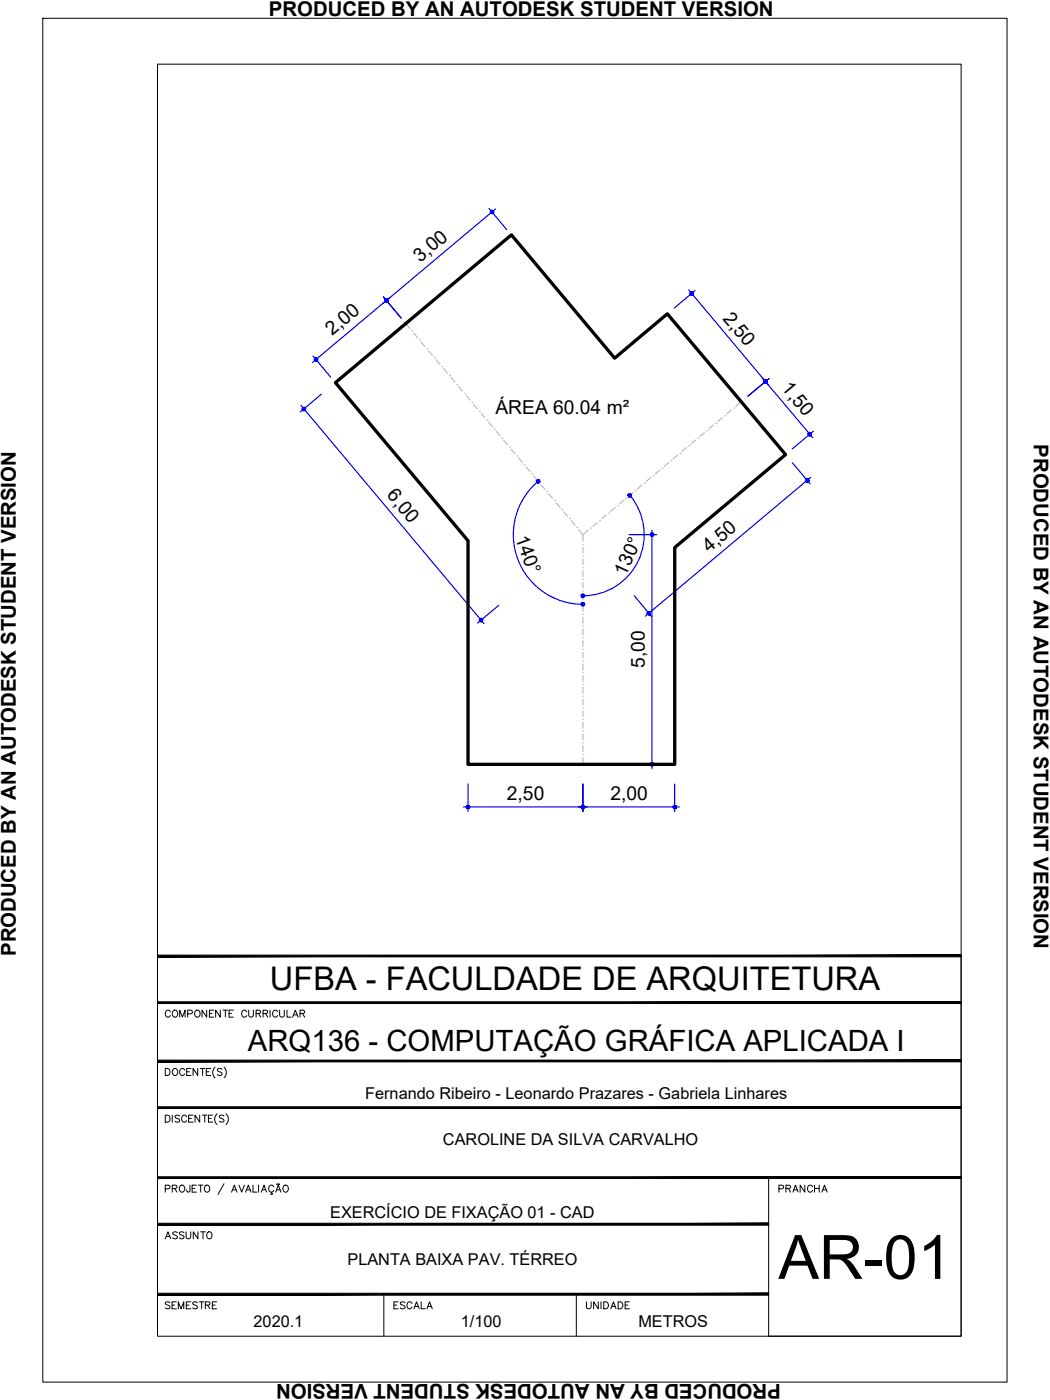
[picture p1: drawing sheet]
<svg xmlns="http://www.w3.org/2000/svg" width="229mm" height="305mm" viewBox="0 0 229 305" stroke-linecap="round" stroke-linejoin="round" font-family="sans-serif">
<!-- layer: ARQ_EIXO CINZA 04 -->
<g fill="none" stroke="#bababa" stroke-width=".25">
<path d="M88.3 70.4l.9 1.1M89.7 72h.1M90.1 72.5l.8 1M91.3 74h.1M91.7 74.5l.8 .9M92.9 75.9h.1M93.3 76.4l.8 1M94.6 77.9h.1M95 78.4l.8 .9M96.2 79.8h.1M96.6 80.3l.8 .9M97.8 81.7h.1"/>
<path d="M98.2 82.2l.9 1M99.4 83.7h.1M99.9 84.2l.8 .9M101.1 85.6h.1M101.5 86.1l.8 1M102.7 87.6h.1M103.1 88.1l.8 .9M104.4 89.5h.1M104.8 90l.8 1M106 91.5h.1M106.4 91.9l.8 1M107.6 93.4h.1"/>
<path d="M108 93.9l.8 1M109.3 95.4h.1M109.6 95.8l.9 1M110.9 97.3h.1M111.3 97.8l.8 1M112.5 99.3h.1M112.9 99.7l.8 1M147.5 99.1l-.9 .8M148 98.7h.1M149.5 97.5l-1 .8M150 97h.1M151.4 95.8l-.9 .8"/>
<path d="M151.9 95.4h.1M153.4 94.2l-1 .8M153.9 93.8h.1M155.3 92.5l-1 .8M155.8 92.2h.1M157.3 90.9l-1 .8M157.8 90.5h.1M159.2 89.3l-1 .8M159.7 88.9h.1M161.4 87.5l-1.2 1M114.1 101.2h.1M114.6 101.7l.8 1"/>
<path d="M115.8 103.2h.1M116.2 103.6l.8 1M117.4 105.1h.1M117.8 105.6l.9 1M119 107h.1M119.5 107.5l.8 1M120.7 109h.1M121.1 109.5l.8 .9M122.3 110.9h.1M122.7 111.4l.8 1M124 112.9h.1M124.4 113.4l.8 .9"/>
<path d="M125.6 114.8h.1M126 115.3l.9 1.1M126.9 118.5h.1M126.9 119.2v1.2M128.1 115.4l-1.2 1v1.5M128.6 115h.1M130 113.8l-.9 .8M130.5 113.4h.1M132 112.1l-1 .8M132.5 111.7h.1M133.9 110.5l-.9 .8M134.4 110.1h.1"/>
<path d="M135.9 108.9l-1 .8M136.4 108.5h.1M137.8 107.2l-.9 .9M138.3 106.8h.1M139.7 105.6l-.9 .8M140.3 105.2h.1M141.7 104l-1 .8M142.2 103.6h.1M143.6 102.4l-.9 .8M144.1 101.9h.1M145.6 100.7l-1 .8M146.1 100.3h.1"/>
<path d="M126.9 138.9h.1M126.9 136.3h.1M126.9 133.8h.1M126.9 131.2h.1M126.9 128.7h.1M126.9 126.2h.1M126.9 123.6h.1M126.9 121.1h.1M126.9 121.7v1.3M126.9 124.2v1.3M126.9 126.8v1.3M126.9 129.3v1.3"/>
<path d="M126.9 131.9v1.2M126.9 134.4v1.3M126.9 136.9v1.3M126.9 139.5v1.3M126.9 159.2h.1M126.9 156.6h.1M126.9 154.1h.1M126.9 151.6h.1M126.9 149h.1M126.9 146.5h.1M126.9 143.9h.1M126.9 141.4h.1"/>
<path d="M126.9 142v1.3M126.9 144.6v1.2M126.9 147.1v1.3M126.9 149.6v1.3M126.9 152.2v1.3M126.9 154.7v1.3M126.9 157.3v1.2M126.9 159.8v1.3M126.9 164.3h.1M126.9 161.7h.1M126.9 162.3v1.3M126.9 164.9v1.5"/>
</g>
<!-- layer: COTA AZUL -->
<g fill="none" stroke="#00f" stroke-width=".25">
<path d="M106.5 45.4l3.8 4.6M107.9 45.5l-39.9 33.4M68.2 77.5l3.8 4.6M83.5 64.6l3.8 4.7M149.9 63.1l27.1 32.2M151.3 63.2l-4.5 3.9M65.5 88.3l39.9 47.5M70 85.8l-4.6 3.9M167.4 82.4l-4.6 3.9M177.1 93.9l-4.6 3.8M117.2 104.8a15.2 15.2 0 0 0-4.5 16.8 15.2 15.2 0 0 0 14.2 10M136.9 116.4h6.1"/>
<path d="M137.1 107.8a13.3 13.3 0 0 1 1.9 14.2 13.3 13.3 0 0 1-12.1 7.7M141.9 115.4v52M172.5 100.8l3.9 4.6M176.5 103.9l-36 30.3M108.6 131.8l-4.6 3.8M138 129.7l3.9 4.6M100.9 175.7h47M101.9 170.7v6M126.9 170.7v6M136.9 166.4h6.1M146.9 170.7v6"/>
</g>
<!-- layer: 0 -->
<g fill="#00f" stroke="#00f" stroke-width=".22">
<path d="M65.9 88.8l-.1 .1 .4 .1zM65.8 88.9l.4 .1-.4 .1zM65.8 89.1l.1 .2 .3-.3z"/>
<path d="M65.9 89.3l.1 .1 .2-.4zM66.2 89l.1 .4h-.3zM66.2 89l.1 .4 .1-.1z"/>
<path d="M66.2 89l.2 .3 .1-.1zM66.2 89h.3v.2zM66.2 89h.3v-.2z"/>
<path d="M66.3 88.7l-.1 .3 .3-.2zM66.1 88.7h.2l-.1 .3zM65.9 88.8l.3 .2-.1-.3z"/>
<path d="M104.7 135l.3 .3 .1-.2zM104.7 135l.4-.1v.2zM104.7 135l.4-.1-.1-.2z"/>
<path d="M104.9 134.7l-.2 .3 .3-.3zM104.7 134.6l.2 .1-.2 .3zM104.5 134.7l.2 .3v-.4z"/>
<path d="M104.5 134.7l-.1 .2 .3 .1zM104.4 134.9l.3 .1h-.3zM104.4 135v.3l.3-.3z"/>
<path d="M104.4 135.3h.2l.1-.3zM104.7 135l.1 .4-.2-.1zM104.7 135l.1 .4 .2-.1z"/>
<path d="M141.8 116.1l.1 .3v-.4zM141.8 116.1l.1 .3-.3-.2zM141.6 116.2v.2h.3z"/>
<path d="M141.6 116.4v.2l.3-.2zM141.6 116.6l.3-.2-.1 .3zM141.9 116.4l-.1 .3 .1 .1z"/>
<path d="M141.9 116.4v.4l.3-.1zM141.9 116.4l.4 .2-.1 .1zM141.9 116.4l.4 .2v-.2z"/>
<path d="M141.9 116.4h.4v-.2zM142.2 116.1l.1 .1-.4 .2zM141.9 116v.4l.3-.3z"/>
<path d="M141.9 166.4v.4l.3-.1zM141.9 166.4l.4 .2-.1 .1zM141.9 166.4l.4 .2v-.2z"/>
<path d="M141.9 166.4h.4v-.2zM142.2 166.1l.1 .1-.4 .2zM141.9 166v.4l.3-.3z"/>
<path d="M141.8 166.1l.1 .3v-.4zM141.8 166.1l.1 .3-.3-.2zM141.6 166.2v.2h.3z"/>
<path d="M141.6 166.4v.2l.3-.2zM141.6 166.6l.3-.2-.1 .3zM141.9 166.4l-.1 .3 .1 .1z"/>
<path d="M141 133.8l.1 .1 .2-.4zM141.3 133.5l.1 .4h-.3zM141.3 133.5l.1 .4 .1-.1z"/>
<path d="M141.3 133.5l.2 .3 .1-.2zM141.3 133.5l.3-.1v.2zM141.3 133.5l.3-.1v-.1z"/>
<path d="M141.4 133.2l-.1 .3 .3-.2zM141.2 133.1l.2 .1-.1 .3zM141 133.2l.3 .3-.1-.4z"/>
<path d="M141 133.2l-.1 .2 .4 .1zM140.9 133.4l.4 .1-.4 .1zM140.9 133.6l.1 .2 .3-.3z"/>
<path d="M175.9 104.2l-.2 .4 .3-.2zM175.7 104.2h.2l-.2 .4zM175.5 104.3l.2 .3v-.4z"/>
<path d="M175.5 104.3l-.1 .2 .3 .1zM175.4 104.5l.3 .1h-.3zM175.4 104.6l.1 .2 .2-.2z"/>
<path d="M175.5 104.8l.1 .1 .1-.3zM175.7 104.6l.1 .3h-.2zM175.7 104.6l.1 .3h.2z"/>
<path d="M175.7 104.6l.3 .3 .1-.2zM175.7 104.6l.4-.1v.2zM175.7 104.6l.4-.1-.1-.1z"/>
<path d="M150.3 63.6l-.1 .2 .4 .1zM150.2 63.8l.4 .1-.4 .1zM150.2 64l.1 .1 .3-.2z"/>
<path d="M150.3 64.1l.2 .2 .1-.4zM150.6 63.9l.1 .4h-.2zM150.6 63.9l.1 .4 .1-.1z"/>
<path d="M150.6 63.9l.2 .3 .1-.2zM150.6 63.9l.4-.1-.1 .2zM150.6 63.9l.4-.1-.1-.1z"/>
<path d="M150.7 63.5l-.1 .4 .3-.2zM150.5 63.5h.2l-.1 .4zM150.3 63.6l.3 .3-.1-.4z"/>
<path d="M166.7 83.1l.2 .3 .1-.2zM166.7 83.1l.3-.1v.2zM166.9 82.8l-.2 .3 .3-.1z"/>
<path d="M166.8 82.7l-.1 .4 .2-.3zM166.6 82.7h.2l-.1 .4zM166.4 82.8l.3 .3-.1-.4z"/>
<path d="M166.4 82.8l-.1 .1 .4 .2zM166.3 82.9l.4 .2h-.4zM166.3 83.1l.1 .2 .3-.2z"/>
<path d="M166.4 83.3l.1 .1 .2-.3zM166.7 83.1v.3h-.2zM166.7 83.1v.3h.2z"/>
<path d="M166.4 82.8l-.1 .1 .4 .2zM166.3 82.9l.4 .2h-.4zM166.3 83.1l.1 .2 .3-.2z"/>
<path d="M166.4 83.3l.1 .1 .2-.3zM166.7 83.1v.3h-.2zM166.7 83.1v.3h.2z"/>
<path d="M166.7 83.1l.2 .3 .1-.2zM166.7 83.1l.3-.1v.2zM166.9 82.8l-.2 .3 .3-.1z"/>
<path d="M166.8 82.7l-.1 .4 .2-.3zM166.6 82.7h.2l-.1 .4zM166.4 82.8l.3 .3-.1-.4z"/>
<path d="M176.3 94.5l.2 .3 .2-.1zM176.3 94.5h.4v.2zM176.3 94.5h.4l-.1-.2z"/>
<path d="M176.4 94.2l-.1 .3 .3-.2zM176.2 94.1l.2 .1-.1 .3zM176.1 94.2l.2 .3-.1-.4z"/>
<path d="M176.1 94.2l-.2 .2 .4 .1zM175.9 94.4l.4 .1-.4 .1zM175.9 94.6l.1 .2 .3-.3z"/>
<path d="M176 94.8l.1 .1 .2-.4zM176.3 94.5l.1 .4h-.3zM176.3 94.5l.1 .4 .1-.1z"/>
<path d="M84.2 65.1l-.1 .3 .3-.2zM84.1 65.1h.1l-.1 .3zM83.9 65.2l.2 .2v-.3z"/>
<path d="M83.9 65.2l-.1 .1 .3 .1zM83.8 65.3l.3 .1-.3 .1zM83.8 65.5l.1 .2 .2-.3z"/>
<path d="M83.9 65.7l.1 .1 .1-.4zM84.1 65.4l.1 .4h-.2zM84.1 65.4l.1 .4 .2-.1z"/>
<path d="M84.1 65.4l.3 .3 .1-.1zM84.1 65.4h.4v.2zM84.1 65.4h.4l-.1-.2z"/>
<path d="M68.5 78.5l.2 .2 .1-.4zM68.8 78.3l.1 .4h-.2zM68.8 78.3l.1 .4 .1-.1z"/>
<path d="M68.8 78.3l.2 .3 .2-.2zM68.8 78.3l.4-.1v.2zM68.8 78.3l.4-.1-.1-.1z"/>
<path d="M68.9 77.9l-.1 .4 .3-.2zM68.7 77.9h.2l-.1 .4zM68.6 78l.2 .3-.1-.4z"/>
<path d="M68.6 78l-.1 .1 .3 .2zM68.5 78.1l.3 .2-.3 .1zM68.5 78.4v.1l.3-.2z"/>
<path d="M83.9 65.7l.1 .1 .1-.4zM84.1 65.4l.1 .4h-.2zM84.1 65.4l.1 .4 .2-.1z"/>
<path d="M84.1 65.4l.3 .3 .1-.1zM84.1 65.4h.4v.2zM84.1 65.4h.4l-.1-.2z"/>
<path d="M84.2 65.1l-.1 .3 .3-.2zM84.1 65.1h.1l-.1 .3zM83.9 65.2l.2 .2v-.3z"/>
<path d="M83.9 65.2l-.1 .1 .3 .1zM83.8 65.3l.3 .1-.3 .1zM83.8 65.5l.1 .2 .2-.3z"/>
<path d="M107.2 45.8l-.1 .3 .3-.2zM107.1 45.8h.1l-.1 .3zM106.9 45.8l.2 .3v-.3z"/>
<path d="M106.9 45.8l-.1 .2 .3 .1zM106.8 46l.3 .1-.3 .1zM106.8 46.2v.2l.3-.3z"/>
<path d="M106.8 46.4l.2 .1 .1-.4zM107.1 46.1l.1 .4h-.2zM107.1 46.1l.1 .4 .2-.1z"/>
<path d="M107.1 46.1l.3 .3 .1-.1zM107.1 46.1h.4v.2zM107.1 46.1h.4l-.1-.2z"/>
<path d="M126.9 175.7h.4l-.1-.2zM127.1 175.4l.1 .1-.3 .2zM126.9 175.3v.4l.2-.3z"/>
<path d="M126.7 175.4l.2 .3v-.4zM126.7 175.4l.2 .3-.3-.2zM126.6 175.5l-.1 .2h.4z"/>
<path d="M126.5 175.7l.1 .2 .3-.2zM126.6 175.9l.3-.2-.2 .3zM126.9 175.7l-.2 .3 .2 .1z"/>
<path d="M126.9 175.7v.4l.2-.1zM126.9 175.7l.3 .2-.1 .1zM126.9 175.7l.3 .2 .1-.2z"/>
<path d="M101.5 175.7l.1 .2 .3-.2zM101.6 175.9l.3-.2-.2 .3zM101.9 175.7l-.2 .3 .2 .1z"/>
<path d="M101.9 175.7v.4l.2-.1zM101.9 175.7l.3 .2-.1 .1zM101.9 175.7l.3 .2 .1-.2z"/>
<path d="M101.9 175.7h.4l-.1-.2zM102.1 175.4l.1 .1-.3 .2zM101.9 175.3v.4l.2-.3z"/>
<path d="M101.7 175.4l.2 .3v-.4zM101.7 175.4l.2 .3-.3-.2zM101.6 175.5l-.1 .2h.4z"/>
<path d="M146.9 175.7h.4l-.1-.2zM147.1 175.4l.1 .1-.3 .2zM146.9 175.3v.4l.2-.3z"/>
<path d="M146.7 175.4l.2 .3v-.4zM146.7 175.4l.2 .3-.3-.2zM146.6 175.5l-.1 .2h.4z"/>
<path d="M146.5 175.7l.1 .2 .3-.2zM146.6 175.9l.3-.2-.2 .3zM146.9 175.7l-.2 .3 .2 .1z"/>
<path d="M146.9 175.7v.4l.2-.1zM146.9 175.7l.3 .2-.1 .1zM146.9 175.7l.3 .2 .1-.2z"/>
<path d="M126.5 175.7l.1 .2 .3-.2zM126.6 175.9l.3-.2-.2 .3zM126.9 175.7l-.2 .3 .2 .1z"/>
<path d="M126.9 175.7v.4l.2-.1zM126.9 175.7l.3 .2-.1 .1zM126.9 175.7l.3 .2 .1-.2z"/>
<path d="M126.9 175.7h.4l-.1-.2zM127.1 175.4l.1 .1-.3 .2zM126.9 175.3v.4l.2-.3z"/>
<path d="M126.7 175.4l.2 .3v-.4zM126.7 175.4l.2 .3-.3-.2zM126.6 175.5l-.1 .2h.4z"/>
<path d="M117.3 104.4l-.1 .4 .2-.2zM117.1 104.4h.2l-.1 .4zM116.9 104.5l.3 .3-.1-.4z"/>
<path d="M116.9 104.5l-.1 .1 .4 .2zM116.8 104.6l.4 .2-.4 .1zM116.8 104.9l.1 .1 .3-.2z"/>
<path d="M116.9 105l.2 .2 .1-.4zM117.2 104.8v.4h-.1zM117.2 104.8v.4l.2-.1z"/>
<path d="M117.2 104.8l.2 .3 .1-.2zM117.2 104.8l.3-.1v.2zM117.2 104.8l.3-.1-.1-.1z"/>
<path d="M126.9 131.6h.4l-.1-.2zM127.1 131.2l.1 .2-.3 .2zM126.9 131.2v.4l.2-.4z"/>
<path d="M126.7 131.2l.2 .4v-.4zM126.7 131.2l.2 .4-.3-.2zM126.6 131.4l-.1 .2h.4z"/>
<path d="M126.5 131.6l.1 .1 .3-.1zM126.6 131.7l.3-.1-.2 .3zM126.9 131.6l-.2 .3h.2z"/>
<path d="M126.9 131.6v.3h.2zM126.9 131.6l.3 .1-.1 .2zM126.9 131.6l.3 .1 .1-.1z"/>
<path d="M126.5 129.7l.1 .2 .3-.2zM126.6 129.9l.3-.2-.2 .3zM126.9 129.7l-.2 .3 .2 .1z"/>
<path d="M126.9 129.7v.4l.2-.1zM126.9 129.7l.3 .2-.1 .1zM126.9 129.7l.3 .2 .1-.2z"/>
<path d="M126.9 129.7h.4l-.1-.2zM127.1 129.4l.1 .1-.3 .2zM126.9 129.3v.4l.2-.3z"/>
<path d="M126.7 129.4l.2 .3v-.4zM126.7 129.4l.2 .3-.3-.2zM126.6 129.5l-.1 .2h.4z"/>
<path d="M136.9 107.6l-.2 .1 .4 .2zM136.7 107.7l.4 .2h-.4zM136.7 107.9l.1 .2 .3-.2z"/>
<path d="M136.8 108.1l.2 .1 .1-.3zM137.1 107.9l.1 .3h-.2zM137.1 107.9l.1 .3 .1-.1z"/>
<path d="M137.1 107.9l.2 .2 .2-.1zM137.1 107.9l.4-.1v.2zM137.4 107.6l-.3 .3 .4-.1z"/>
<path d="M137.2 107.5l-.1 .4 .3-.3zM137 107.5h.2l-.1 .4zM136.9 107.6l.2 .3-.1-.4z"/>
</g>
<path d="M73 83.3l38.3-32.2 22.5 26.9 11.5-9.7 25.7 30.7-24.1 20.2v47.2h-45v-48.7z" fill="none" stroke="#000" stroke-width=".72"/>
<!-- layer: MRG_EXTERNA -->
<path d="M9.3 4h209.9v296.9h-209.9z" fill="none" stroke="#000" stroke-width=".22"/>
<!-- layer: MRG_INTERNA -->
<path d="M34.3 14h175v276.9h-175z" fill="none" stroke="#000" stroke-width=".22"/>
<!-- layer: SIMB_01 -->
<g fill="#000" stroke="#000" stroke-width=".22">
<path d="M34.3 218.1v.4l175-.4zM34.3 218.5l175-.4v.4z"/>
<path d="M34.3 207.9v.4l175-.4zM34.3 208.3l175-.4v.4z"/>
<path d="M34.3 230.8v.4l175-.4zM34.3 231.2l175-.4v.4z"/>
<path d="M34.3 256.2v.4l175-.4zM34.3 256.6l175-.4v.4z"/>
<path d="M34.3 241v.3l175-.3zM34.3 241.3l175-.3v.3z"/>
<path d="M34.3 266.3v.4l133-.4zM34.3 266.7l133-.4v.4z"/>
<path d="M34.3 282h133v-.4zM34.3 281.6h133l-133 .4z"/>
</g>
<g fill="none" stroke="#000" stroke-width=".22">
<path d="M45 219.9v1.5l-1-1.5v1.5M46.5 219.9h-.9v1.5h.9M48 219.9v1.5l-1.1-1.5v1.5M48.6 219.9h1M49.1 219.9v1.5M50.8 219.9h-.9v1.5h.9M54.1 219.9v1.1l.5 .4h.3l.3-.4v-1.1M58.8 219.9v1.5M60.9 219.9v1.1l.4 .4 .5-.2 .1-1.3M62.5 219.9v1.5h.9M209.3 208.1v82.8h-42v-34.5M36 232.6h.5a.82 .82 0 0 1 .5 .8 .82 .82 0 0 1-.5 .7h-.5z"/>
<path d="M37.1 220.3a.56 .56 0 0 0-.7-.4 .56 .56 0 0 0-.4 .6 .63 .63 0 0 0 .2 .8 .63 .63 0 0 0 .9-.2M37.7 220.1a.72 .72 0 0 1 1 .2 .72 .72 0 0 1-.3 1.1 .72 .72 0 0 1-.9-.4 .72 .72 0 0 1 .2-.9zM37.7 232.8a.72 .72 0 0 1 1 .2 .72 .72 0 0 1-.3 1.1 .72 .72 0 0 1-.9-.4 .72 .72 0 0 1 .2-.9zM39.1 221.4v-1.5l.6 1.5 .6-1.5v1.5M40.2 233a.56 .56 0 0 0-.6-.4 .56 .56 0 0 0-.5 .6 .63 .63 0 0 0 .3 .8 .63 .63 0 0 0 .8-.2M40.6 233.3h.6M40.9 220.7l.9-.1v-.5l-.3-.2h-.6v1.5M41.6 232.6h-1v1.5h1M42.7 220a.71 .71 0 0 1 .9 .7 .71 .71 0 0 1-.9 .7l-.3-.5v-.4zM43.1 232.6v1.5l-1.1-1.5v1.5M43.6 232.6h1M44.1 232.6v1.5"/>
<path d="M44.9 233.3h.6M45.6 220.6h.5M45.9 232.6h-1v1.5h1M46.8 232.3a1.57 1.57 0 0 0 0 2.4M48.3 232.8l-.3-.2-.7 .2 .2 .4 .5 .2 .3 .3v.2l-.3 .2-.7-.2M48.8 232.3a1.57 1.57 0 0 1 0 2.4M49.9 220.6h.5M53.7 220.3a.56 .56 0 0 0-.6-.4 .56 .56 0 0 0-.5 .6 .63 .63 0 0 0 .3 .8 .63 .63 0 0 0 .8-.2M55.8 220.6h.8l.2-.4-.4-.3h-.6v1.5M56.3 220.6l.5 .8M57.3 220.6h.8l.2-.4-.4-.3h-.6v1.5M57.8 220.6l.5 .8"/>
<path d="M60.5 220.3a.56 .56 0 0 0-.7-.4 .56 .56 0 0 0-.4 .6 .63 .63 0 0 0 .2 .8 .63 .63 0 0 0 .9-.2M63.7 221.4l.6-1.5 .6 1.5M63.9 220.9h.7M65.3 220.6h.9l.1-.4-.3-.3h-.7v1.5M65.8 220.6l.5 .8M36 242.8h.5a.82 .82 0 0 1 .5 .7 .82 .82 0 0 1-.5 .8h-.5zM36 258.8l.9-.1 .1-.6-1-.1v1.5M37.5 258.7l1-.1v-.5l-1-.1v1.5M37.5 242.8v1.5M38 258.7l.5 .8M39.1 243l-.3-.2-.7 .2 .2 .4 .7 .3 .1 .2v.2l-.3 .2-.7-.2M39.2 258.2a.72 .72 0 0 1 1 .2 .72 .72 0 0 1-.3 1.1 .72 .72 0 0 1-.9-.4 .72 .72 0 0 1 .2-.9z"/>
<path d="M40.6 243.2a.56 .56 0 0 0-.6-.4 .56 .56 0 0 0-.5 .6 .63 .63 0 0 0 .3 .8 .63 .63 0 0 0 .8-.2M41.1 243.5h.6M41.4 258l-.1 1.4-.4 .1-.2-.1-.1-.4M41.8 258.7h.6M42 242.8h-.9v1.5h.9M42.8 258h-1v1.5h1M43.2 258h1M43.5 242.8v1.5l-1-1.5v1.5M43.7 258v1.5M44.1 242.8h1M44.6 242.8v1.5M44.6 258.2a.63 .63 0 0 1 .8-.1 .63 .63 0 0 1 .2 .9 .57 .57 0 0 1-.5 .6 .57 .57 0 0 1-.6-.6z"/>
<path d="M45.4 243.5h.5M46.3 242.8h-.9v1.5h.9M47.2 242.5a1.57 1.57 0 0 0 0 2.3M48.8 243l-.4-.2-.6 .2 .1 .4 .7 .3 .2 .2v.2l-.4 .2-.6-.2M48.8 257.7l-1.3 2.4M49.2 242.5a1.57 1.57 0 0 1 0 2.3M50.4 259.5l.6-1.5 .6 1.5M50.7 259h.7M52 258l.6 1.5 .6-1.5M53.5 259.5l.6-1.5 .6 1.5M53.7 259h.7M55.1 258v1.5h.9"/>
<path d="M56.3 258v1.5M56.9 259.5l.6-1.5 .5 1.5M57.1 259h.7M59.1 259.5v.3l.2 .2h-.4M59.6 258.4a.6 .6 0 0 0-.9-.3 .6 .6 0 0 0-.2 .9 .54 .54 0 0 0 .4 .5 .54 .54 0 0 0 .7-.3M60 259.5l.6-1.5 .6 1.5M60.2 259h.8M60.3 257.8l-.1 .1M60.3 257.8h.2M60.5 257.8l.1 .1M60.6 257.9h.2M60.9 257.7l-.1 .2"/>
<path d="M61.8 258.2a.72 .72 0 0 1 1 .2 .72 .72 0 0 1-.3 1.1 .72 .72 0 0 1-.9-.4 .72 .72 0 0 1 .2-.9zM83.6 281.8v9.1M125.5 281.8v9.1"/>
</g>
<text font-size="13.3" x="169.5" y="278.4">AR-01</text>
<text font-size="7.1" x="58.8" y="215.6">UFBA - FACULDADE DE ARQUITETURA</text>
<text font-size="6.4" x="54" y="228.9">ARQ136 - COMPUTAÇÃO GRÁFICA APLICADA I</text>
<g font-size="4.4">
<text x="58.5" y="3.6">PRODUCED BY AN AUTODESK STUDENT VERSION</text>
<text x="225.1" y="96.7" transform="rotate(90 225.1 96.7)">PRODUCED BY AN AUTODESK STUDENT VERSION</text>
<text x="3.5" y="208.2" transform="rotate(-90 3.5 208.2)">PRODUCED BY AN AUTODESK STUDENT VERSION</text>
<text x="168.3" y="260.7">PRANCHA</text>
<text x="34.9" y="270.9">ASSUNTO</text>
<text x="34.9" y="286.1">SEMESTRE</text>
<text x="84.7" y="286.1">ESCALA</text>
<text x="126.3" y="286.1">UNIDADE</text>
<text x="170" y="301.3" transform="rotate(-180 170 301.3)">PRODUCED BY AN AUTODESK STUDENT VERSION</text>
</g>
<g font-size="4.2">
<text x="91.5" y="57.2" transform="rotate(-40 91.5 57.2)">3,00</text>
<text x="157.2" y="69.3" transform="rotate(50 157.2 69.3)">2,50</text>
<text x="72.3" y="73.2" transform="rotate(-40 72.3 73.2)">2,00</text>
<text x="170" y="84.5" transform="rotate(50 170 84.5)">1,50</text>
<text x="107.9" y="90.1">ÁREA 60.04 m²</text>
<text x="84.1" y="107.9" transform="rotate(50 84.1 107.9)">6,00</text>
<text x="112.1" y="117.1" transform="rotate(70 112.1 117.1)">140°</text>
<text x="136.1" y="125.6" transform="rotate(-65 136.1 125.6)">130°</text>
<text x="154.4" y="120.4" transform="rotate(-40 154.4 120.4)">4,50</text>
<text x="140.4" y="145.5" transform="rotate(-90 140.4 145.5)">5,00</text>
<text x="110.4" y="174.1">2,50</text>
<text x="132.9" y="174.1">2,00</text>
</g>
<g font-size="3.5">
<text x="79.5" y="239.3">Fernando Ribeiro - Leonardo Prazares - Gabriela Linhares</text>
<text x="96.4" y="249.3">CAROLINE DA SILVA CARVALHO</text>
<text x="71.9" y="265.2">EXERCÍCIO DE FIXAÇÃO 01 - CAD</text>
<text x="75.6" y="275.4">PLANTA BAIXA PAV. TÉRREO</text>
<text x="55.2" y="289">2020.1</text>
<text x="100.3" y="289">1/100</text>
<text x="139" y="289">METROS</text>
</g>
</svg>
